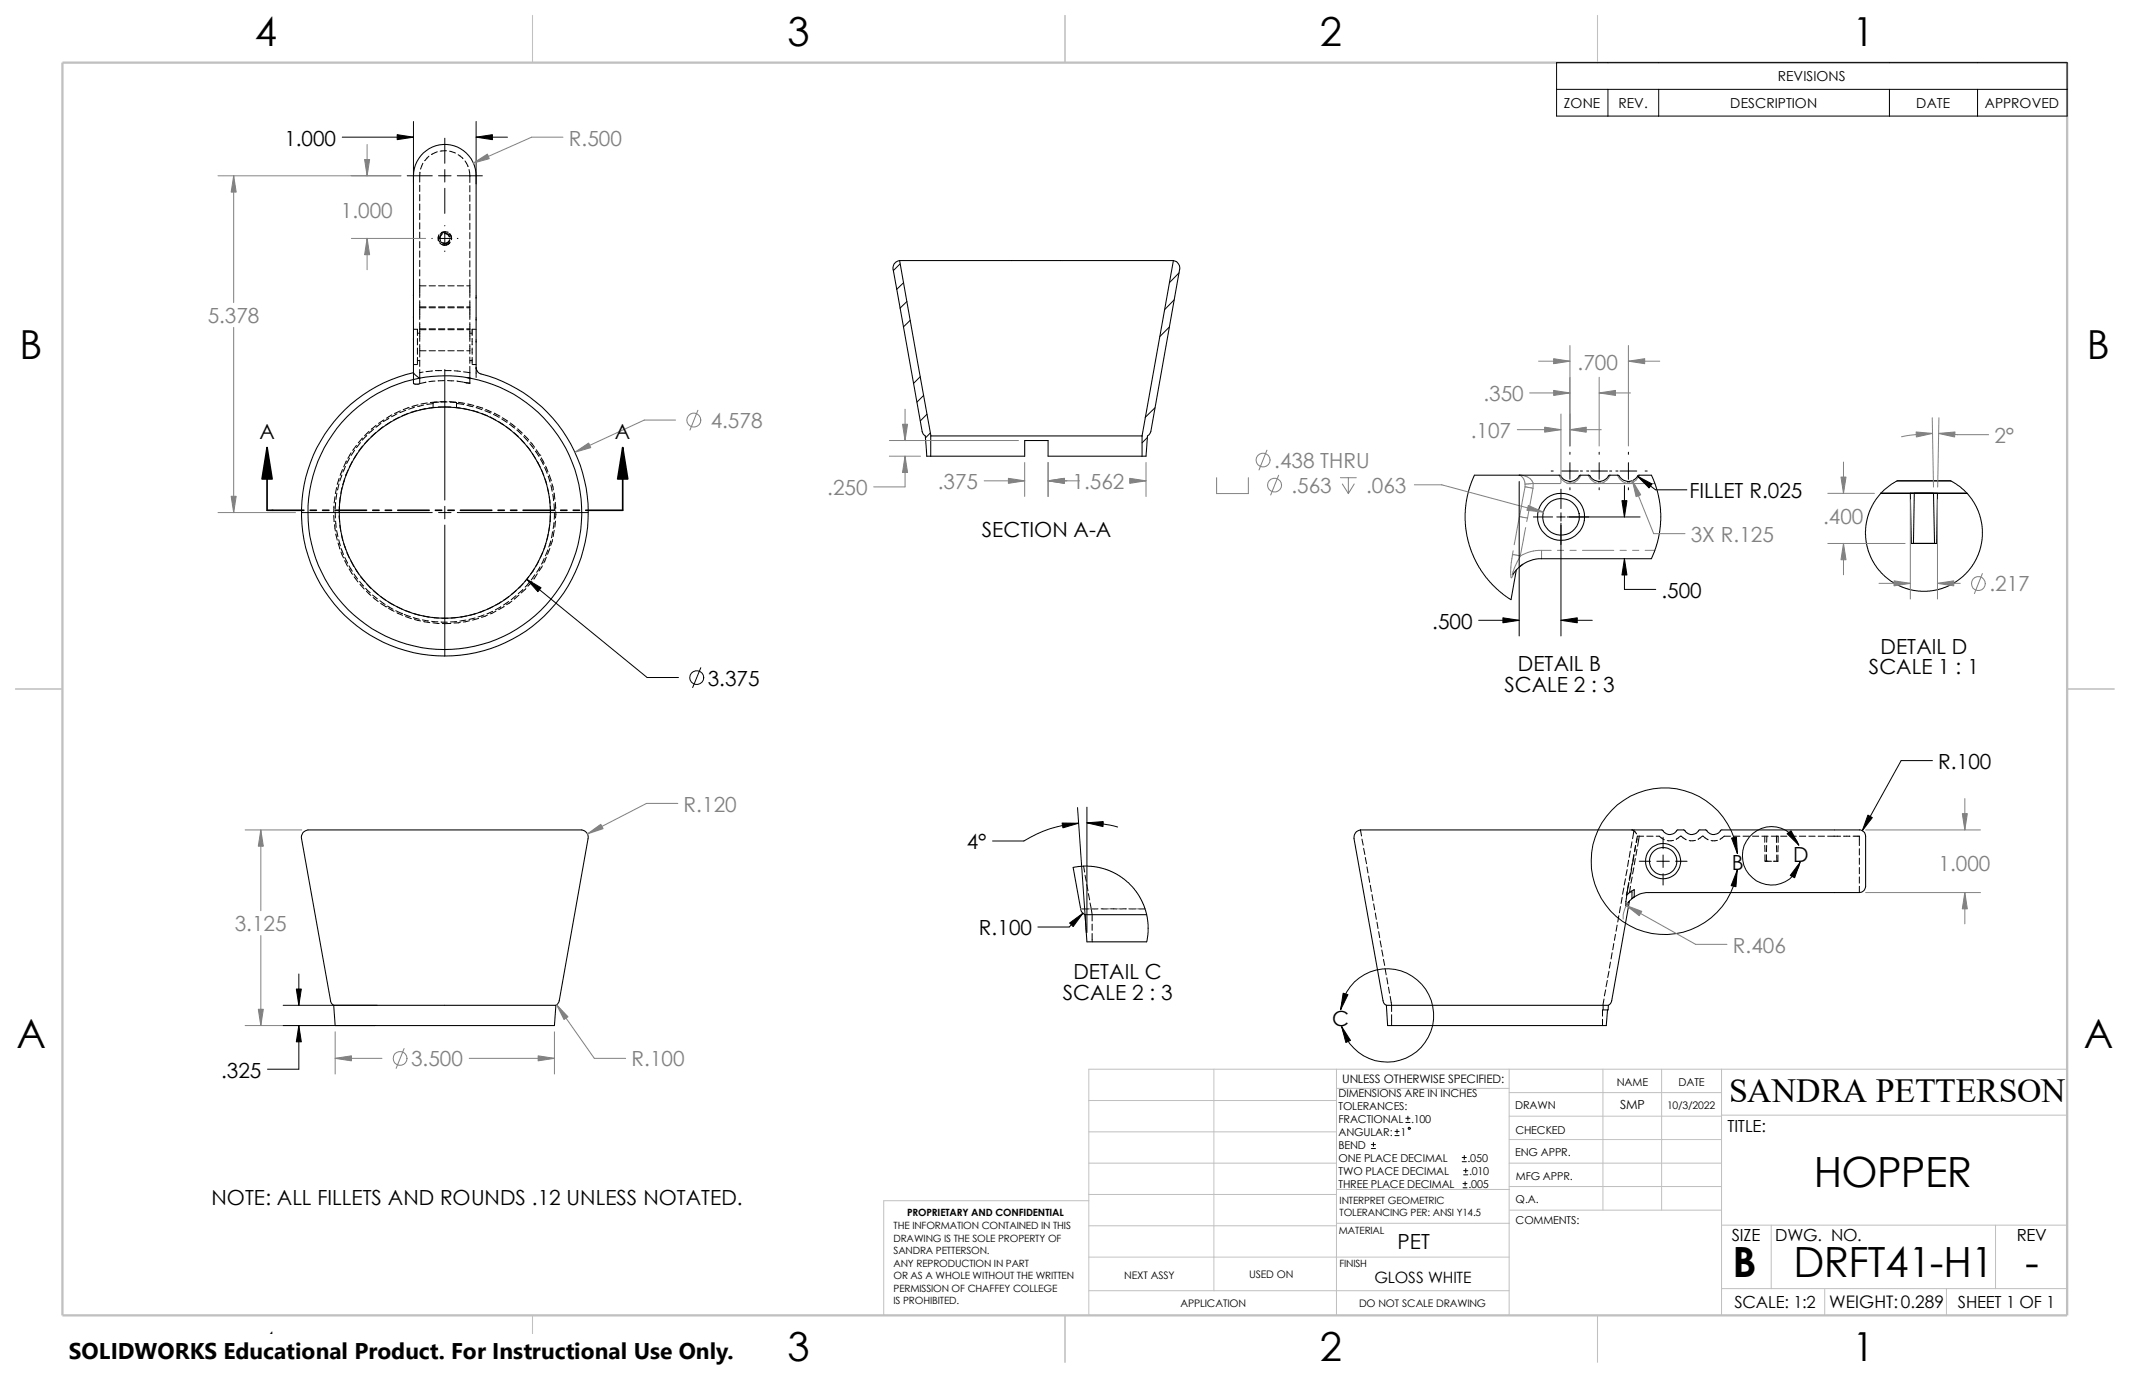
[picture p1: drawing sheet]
<svg xmlns="http://www.w3.org/2000/svg" width="432mm" height="279mm" viewBox="0 0 432 279" stroke-linecap="round" stroke-linejoin="round" font-family="sans-serif">
<g fill="none" stroke="#c0c0c0" stroke-width=".2">
<path d="M246.1 216.8v44.9M270.9 216.8v49.9M305.9 216.8v49.9M325 216.8v28.6M336.8 216.8v28.6M349 216.8v49.9M419.1 216.8h-198.4v49.9M220.7 235.8h50.2M220.7 223.1h50.2M220.7 229.5h50.2M270.9 220.7h35M305.9 221.5h43.1"/>
<path d="M305.9 231.1h43.1M305.9 226.3h43.1M305.9 235.8h43.1M349 226.1h70.1M220.7 242.2h50.2M220.7 254.9h85.2M220.7 248.5h50.2M220.7 243.5h-41.5v23.2M270.9 248h35.1M270.9 241.2h35.1M305.9 240.6h43.1M306 245.4h43"/>
<path d="M349 248.4h70.1M359.1 248.4v12.9M404.5 248.4v12.9M220.7 261.7h85.2M349 261.3h70.1M369.9 261.3v5.4M394.6 261.3v5.4"/>
</g>
<path d="M107.9 3.1v9.6M215.9 3.1v9.6M323.8 3.1v9.6M3.1 139.7h9.6M419.1 139.7h9.5M107.9 266.7v9.5M215.9 266.7v9.5M323.8 266.7v9.5" fill="none" stroke="#c0c0c0" stroke-width=".21"/>
<path d="M12.7 12.7h406.4v254h-406.4z" fill="none" stroke="#c0c0c0" stroke-width=".47"/>
<g fill="none" stroke="#000" stroke-width=".2">
<path d="M315.6 12.7h103.5v10.8h-103.5zM315.6 18.1h103.5M326 18.1v5.4M336.3 18.1v5.4M383 18.1v5.4M400.9 18.1v5.4M69.4 27.8h14.4M82.5 35.6h5.1M83.8 24.6v12.4M85.1 37.5v1.3M85.1 39.5v1.2M85.1 34.9v2"/>
<path d="M85.7 33.1l-.4 1.2M87 31.7l-.9 .9M88.6 30.8l-1.1 .5M88.9 35.6h2.5M90.2 28v5.1M90.2 34.4v2.5M90.2 38.2v5.1M90.5 30.6h-1.3M91.1 30.6l1.2 .4M92.7 35.6h5.1M92.9 31.4l1 .8M94.3 32.6l.6 1.2"/>
<path d="M95.1 34.4l.1 2.6M95.2 37.6v1.3M95.2 39.5v1.3M96.5 24.6v12.7M96.5 27.8h6.4M85.1 41.4v1.2M85.1 43.3v1.2M85.1 45.2v1.2M85.1 47.1v1.2M85.1 49v1.2M85.1 50.9v1.3M85.1 52.8v1.3"/>
<path d="M85.1 54.7v1.3M85.1 56.6v3.7M85.1 58h1.3M87 58h1.3M87.5 48.3h.1M88.9 58h1.3M88.9 48.3l.3 .8M88.9 48.3h2.5M88.9 48v.3M89 47.6l-.2 .5 .1 .7M89.5 47.6a1.15 1.15 0 0 0-.2 1.2M89.7 47.4l-.1 .1a1.01 1.01 0 0 0-.5 .9"/>
<path d="M90 47.4a.94 .94 0 0 1 1.1 .6M90.2 47.1h.2M90.2 47.1l-1 .4M90.2 45.7v.1M90.2 47.1v2.5M90.2 50.9v.1M90.3 47.3l.5 .2 .4 .6M90.7 47.1h.1M90.7 47.1l-.7-.1-.5 .2M90.8 58h1.3M91 47.4l.4 .6v.5M91.1 48.7a.97 .97 0 0 1-1.4 .5"/>
<path d="M91.1 48.6a.98 .98 0 0 1-.8 .8 .98 .98 0 0 1-1-.4M91.2 47.4v.1a1.18 1.18 0 0 1 .3 1.1M91.2 49.2a1.31 1.31 0 0 1-2 .1M91.2 49.1a1.16 1.16 0 0 1-1.5 .4M92.7 58h1.3M92.7 48.3h.1M94.6 58h.6M95.2 41.4v1.3M95.2 43.3v1.3M95.2 45.3v1.2M95.2 47.2v1.2M95.2 49.1v1.2"/>
<path d="M95.2 51v1.2M95.2 52.9v1.2M95.2 54.8v1.2M95.2 56.7v3.6M182.5 53.5l-1.4 1.4M183.2 57.3l-1.4 1.4M239 55.3l-1.9 2M83.8 75.7v2l.3 .2 .9-.1M83.8 66.8h.8v1.2M83.8 73.9h.8M84.6 68.7v1.2M84.6 70.6v1.2"/>
<path d="M84.6 72.5v1.2M84.6 67.6h.5M84.6 73.1h.5M85.1 61v3.8M85.1 65.4v3.8M85.1 69.8v2.6M85.1 73v1.3M85.1 74.9v2.9l1.2-.3M85.1 62.2h1.3M85.1 62.4h1.3M85.1 66.7h1.3M85.1 66.8h1.3"/>
<path d="M85.1 71.1h1.3M85.8 75.4l-.7 .2M86.3 77.5h.1M87 62.2h1.3M87 62.4h1.3M87 66.7h1.3M87 66.8h1.3M87 71.1h1.3M87.6 75.2l-1.2 .2M88.2 77.3l-1.2 .1M88.3 75.1h1.2M88.9 62.2h1.3"/>
<path d="M88.9 62.4h1.3M88.9 66.7h1.3M88.9 66.8h1.3M88.9 71.1h1.3M90.1 77.2h-1.3M90.2 75.1h1.2M90.2 74.9v26.5M90.7 77.2h1.3M90.8 62.2h1.3M90.8 62.4h1.3M90.8 66.7h1.3M90.8 66.8h1.3"/>
<path d="M90.8 71.1h1.3M92.1 75.2l1.2 .1M92.6 77.3l1.3 .2M92.7 62.2h1.3M92.7 62.4h1.3M92.7 66.7h1.3M92.7 66.8h1.3M92.7 71.1h1.3M94 75.4l1.2 .2M94.2 77.6h1M94.6 62.2h.6M94.6 62.4h.6"/>
<path d="M94.6 66.7h.6M94.6 66.8h.6M94.6 71.1h.6M94.7 76.6l.5 .1M95.2 61v3.8M95.2 65.4v3.8M95.2 69.8v2M95.2 72.4v1.3M95.2 74.3v3.5l-1.2-.3M95.2 67.6h.5M95.2 73.1h.5M95.7 68.7v1.2"/>
<path d="M95.7 70.6v1.2M95.7 72.5v1.2M95.7 73.9h.8M96.5 74.6h.1M96.5 74.7v1.8M96.5 66.8h-.8v1.2M183.9 61.1l-1.4 1.4M184.5 64.9l-1.4 1.4M186.6 76.4l-1.4 1.3M237.1 66.3l-2 1.9M238 60.8l-1.9 2M68.2 98.8l-.2 1.3"/>
<path d="M68.3 100l-.2 1.3M68.7 98.1l-.3 1.3M68.7 97l-.3 1.2M69.3 98.9l-.2 1.3M69.3 96.3l-.4 1.2M69.4 95.2l-.4 1.2M69.8 97.1l-.3 1.2M70 94.6l-.5 1.1M70.2 93.5l-.5 1.2M70.6 95.3l-.5 1.2M70.9 92.9l-.6 1.1M71.2 91.8l-.7 1.1"/>
<path d="M71.4 93.6l-.6 1.1M71.9 91.3l-.7 1M72.3 90.3l-.8 1M72.4 92l-.7 1M73.1 89.7l-.8 1.1M73.4 88.8l-.8 1M73.5 90.4l-.8 1M74.3 88.3l-.9 .9M74.8 89l-.9 1M74.8 87.5l-.9 .8M75.7 87l-.9 .9M76.2 87.7l-1 .9"/>
<path d="M76.2 86.2l-.9 .8M77.2 85.9l-1 .7M77.6 86.5l-.9 .8M77.8 85.1l-1 .8M78.8 84.8l-1.1 .7M79.2 85.5l-1 .7M79.4 84.1l-1 .7M80.5 83.9l-1.1 .6M80.9 84.6l-1.1 .6M81.1 83.7h.1M81.2 83.3l-1.2 .5M82.3 83.2l-1.2 .5"/>
<path d="M82.7 83.8l-1.2 .5M82.9 82.6l-1.2 .5M84 82.5l-1.2 .5M84.5 83.2l-1.2 .4M84.8 82.1l-1.3 .3M85.9 82.1l-1.2 .3M86.4 82.8l-1.3 .3M86.6 81.7l-1.3 .2M87.8 81.8l-1.3 .2M88.2 82.6l-1.2 .1M88.5 81.5l-1.3 .1M88.9 82.5h2.5"/>
<path d="M89 81.5l-1.2 .1v1M89.2 81.4h1.2M89.4 81.5h1.2M91.1 81.4l1.2 .1M91.3 81.5l1.2 .1v1M92 82.6l1.3 .1M92.5 81.8l1.5 .2M92.9 81.6l1.3 .2M93.9 82.8l1.3 .3M94.7 82.2l1.2 .3M94.8 81.9l1.3 .3M95.8 83.2l1.2 .4"/>
<path d="M96.5 82.6l1.2 .5M96.6 82.4l1.3 .4M97.6 83.8l1.2 .5M98.3 83.3l1.2 .4M98.5 83l1.1 .5M99.4 84.5l1.1 .7M100 84l1.2 .6M100.2 83.8l1.1 .6M101 85.5l1.1 .6M101.7 85l1.1 .6M101.9 84.7l1 .7M102.6 86.5l1 .8"/>
<path d="M103.3 86l1 .8M103.5 85.8l.9 .7M104.1 87.7l1 .8M104.8 87.2l.9 .9M104.9 87l1 .8M105.5 89l.9 .9M106.2 88.5l.8 1M106.3 88.3l.9 .9M106.8 90.4l.8 1M107.4 90l.8 1M107.6 89.7l.8 1M107.9 91.9l.7 1.1"/>
<path d="M108.5 91.5l.8 1M108.7 91.2l.7 1.1M108.9 93.6l.6 1.1M109.4 92.3h.1M109.6 93.1l.6 1.1M109.7 92.8l.6 1.1M109.8 95.2l.4 1.2M110.4 94.8l.5 1.2M110.4 97l.4 1.3M110.6 94.5l.5 1.2M111 98.9l.3 1.2M111.1 96.6l.4 1.1"/>
<path d="M111.3 96.3l.4 1.2M111.7 98.4l.2 1.2M111.9 98.1l.3 1.2M112.3 99.9l.2 1.3M187.2 80.2l-1.3 1.3M187.9 84l-1.3 1.3M188.6 87.8l-1 1M232.6 88.7l-1.1 1.1M234.1 82.7l-1.9 1.9M298.9 96.4l-1.2 3.2-.6 3.7v3.9l.8 3.5 1.3 3.1 2.1 3.3 1.1 1.3 1.9 1.8 2 1.4M308 97.6v31.3M314.5 95.5h.4"/>
<path d="M316.4 99.2v3.9M316.6 95.5h3.4M318.3 91.7v.4M318.3 93.8v3.4M318.3 98.9v.4M320.4 95.5h.4M321.6 95.5h.5M322.5 95.5h3.4M324.2 91.7v.4M324.2 93.8v3.4M324.2 98.9v.4M326.3 95.5h.4"/>
<path d="M327.6 95.5h.4M328.4 95.5h3.4M329.3 98.5v6.3M330.1 91.7v.4M330.1 93.8v3.4M330.1 98.9v.4M332 96.6l3.6 2.7h6.4M333.5 95.5h.4M334.8 96.4l.8 1.8 .6 2.3 .4 2.3 .1 2.1-.1 1.9-.4 2.3-.7 2.5-.7 1.7M395.5 97.5l1.7 1.1 1 .8 1.6 1.9 1 1.8 .7 2 .3 1.6 .1 2.2-.3 1.9-.6 1.8-.9 1.7-1.2 1.6-1 1-1.7 1.3-1.8 .9-1.5 .4-2.2 .4-2.2-.1-2.1-.5-1.7-.6-1.6-1.1-1.7-1.4-1.4-1.8-.9-1.8-.6-1.9-.3-1.6v-2.1l.4-2.1 .6-1.8 1-1.7 1.1-1.4 1.5-1.4 1.8-1.1M61.2 103.9h26.4M67.6 104.5l.1 1.2"/>
<path d="M67.7 102.6l-.1 1.3M67.8 106.4l.2 1.3M67.9 100.7l-.2 1.3M67.9 103.8l.1 1.2M68 101.9l-.1 1.3M68 105.7l.2 1.2M68.1 108.3l.3 1.2M68.2 107.6l.3 1.2M68.5 110.1l.4 1.2M68.7 109.4l.3 1.3M68.7 104.6l.1 1.2M68.8 102.7l-.1 1.2"/>
<path d="M68.9 106.5l.2 1.2M69 100.8l-.2 1.2M69.1 111.9l.5 1.2M69.2 111.3l.4 1.1M69.2 108.4l.3 1.2M69.7 110.2l.4 1.2M69.9 113.7l.5 1.1M69.9 113l.5 1.2M70.3 112l.5 1.2M70.7 114.7l.7 1.1M70.8 115.4l.7 1.1M71.1 113.7l.6 1.2"/>
<path d="M71.8 116.4l.7 1M71.8 117l.8 1M72.1 115.4l.7 1M72.9 117.9l.8 .9M73 118.5l.8 .9M73.1 117l.9 .9M74.1 119.3l1 .9M74.3 119.9l.9 .8M74.4 118.4l.8 .9M75.7 119.8l1 .8M88.9 103.9h2.5M90.2 102.7v2.5"/>
<path d="M90.2 106.5v26.5M92.7 103.9h26.5M104.6 119.7l-.9 .8M106 118.4l-.9 .9M106 119.5l-.9 .9M106.6 119.3l-.9 .9M106.8 117.5l24.4 19.9h6.3M107.2 116.9l-.8 1M107.3 118.1l-.8 .9M107.8 117.9l-.8 1M108.3 115.4l-.7 1M108.4 116.5l-.7 1.1"/>
<path d="M108.9 116.3l-.7 1.1M109.2 113.7l-.6 1.1M109.5 114.9l-.7 1.1M109.9 114.7l-.6 1.1M110 112l-.5 1.1M110.3 113.2l-.5 1.2M110.7 110.2l-.5 1.2M110.7 113l-.5 1.1M111 111.5l-.4 1.2M111.1 108.3l-.3 1.3M111.3 100.8l.2 1.2M111.4 106.4l-.1 1.3"/>
<path d="M111.5 111.2l-.5 1.2M111.5 102.7l.1 1.2M111.5 104.6v1.2M111.6 109.7l-.3 1.2M112 109.4l-.4 1.2M112 107.8l-.2 1.3M112.1 100.2l.1 1.3M112.3 105.9l-.2 1.3M112.3 102.2l.1 1.2M112.4 107.5l-.3 1.3M112.4 103.4h.1M112.4 104.1v1.2"/>
<path d="M112.6 101.9v1.2M112.6 105.7l-.1 1.2M112.6 103.8v1.2M310.9 104.8h3.8M315.6 104.8h1.7M316.4 104v1.7M316.4 106.1v22.8M317.7 104.8h14.8M329.3 113.3v6.2h6.4M75.5 120.6l1 .8M75.6 121.2l1.1 .8M77 121.8l1.1 .8"/>
<path d="M77.2 120.9l1 .8M77.2 122.3l1 .7M78.2 123h.1M78.6 122.9l1.1 .6M78.7 122l1.1 .7M78.8 123.4l1.1 .6M80.2 123.8l1.2 .6M80.4 123l1.1 .5M80.5 124.2l1.1 .6M81.4 124.4h.1M82 124.6l1.2 .4M82.1 123.8l1.2 .4"/>
<path d="M82.2 125l1.2 .4M83.8 125.2l1.2 .4M83.9 124.4l1.2 .4M84 125.6l1.3 .3M85.6 125.7l1.3 .2M85.8 124.9l1.2 .2M85.9 126l1.2 .2M87.5 126l1.3 .1M87.6 125.2l1.3 .1M87.8 126.3l1.2 .1M89.4 126.1l1.3 .1M89.5 125.3h1.3"/>
<path d="M89.7 126.4h.4M91.4 126.4h-1.2M92.6 126l-1.3 .1M92.7 125.2l-1.3 .1M93.3 126.2l-1.3 .1M94.4 125.7l-1.2 .2M94.6 124.9l-1.3 .2M95.2 125.9l-1.3 .2M96.3 125.3l-1.2 .3M96.4 124.4l-1.2 .4M97 125.4l-1.2 .3M98.1 124.7l-1.2 .4"/>
<path d="M98.2 123.7l-1.2 .5M98.8 124.7l-1.2 .5M99.9 124l-1.2 .5M99.9 123l-1.1 .5M100.5 123.9l-1.1 .6M101.5 123l-1.1 .7M101.6 122l-1.1 .7M102.2 123l-1.1 .6M102.2 123h.1M103.1 122l-1 .7M103.2 120.9l-1 .8M103.8 121.9l-1.1 .7"/>
<path d="M104.6 120.8l-1 .8M105.2 120.6l-.9 .9M142.1 135.4l-1.7 4M299.8 125.8h8.2M316.4 125.8h6.4M391.8 154.2h-6.4l-7.9 14.2M217.6 175.9l1.4-.3h1.6l1.6 .2 1.8 .4 2.5 1.1 2.4 1.9 1.1 1.1 1 1.5 1.2 2.8 .5 2.8v1.7l-.2 1.9M218.4 163.7l1.8 25.4M218.7 166.9a23.7 23.7 0 0 0-11.1 3.6h-6.4M219.7 175.6l.2 1.2M220 177.5l.2 1.2M220.3 179.3l.3 1.3"/>
<path d="M220.3 166.8a23.3 23.3 0 0 1 6.3 .9M220.3 163.7v25.4M275.8 168.3l.2 1.2M276.1 170.1l.3 1.3M276.4 172l.3 1.3M276.8 173.9l.2 1.2M277.1 175.8l.2 1.2M277.5 177.6l.2 1.3M277.8 179.5l.2 1.3M329.5 178.2l-.2 1.3M329.9 176.3l-.3 1.2M330.2 174.4l-.3 1.3"/>
<path d="M330.2 179.2l-.6 3.6v.9M330.2 178.9l-.3 1.2M330.5 172.6l-.2 1.2M330.5 177l-.2 1.3M330.5 179.7l-.2 1.3M330.8 176l-.5 2.5M330.8 168.3l.7 .4 .2 .4M330.8 170.7l-.2 1.2M330.9 175.1l-.2 1.3M330.9 177.8l-.3 1.3M331.2 173.3l-.2 1.2M331.2 175.9l-.2 1.3"/>
<path d="M331.3 173.4l-.4 2M331.3 168.3l-.3 1.8M331.5 174.1l-.2 1.2M331.6 171.4l-.3 1.2M331.6 171.5l-.2 1.2M331.9 172.2l-.3 1.2M331.9 170.1l-.2 .8M332.3 174.6h2.3M332.3 169.5l-.3 2.1M333.2 169.5h-1.3l-.2 1.3M333.8 169.5h1.3M335.7 169.5h.7l1 .8"/>
<path d="M335.9 174.6h2.5M337.1 169.8v2.3M337.1 173.4v2.5M337.1 177.2v2.3M339.3 170.4h-1.3M339.7 174.6h2.3M339.8 170.2l1-.7 1 .8M343.7 170.4h-1.3M344.3 170.2l1-.7 1 .8M348.1 170.4h-1.2M350.8 169.5h-1.3l-.8 .7M351.5 169.5h1.2"/>
<path d="M352.2 173.1a14.9 14.9 0 0 0-22.5-11.2 14.9 14.9 0 0 0-.3 25.1 14.9 14.9 0 0 0 22.8-10.6M353.4 169.5h1.2M355.3 169.5h1.2M357.2 169.5h1.2M357.8 169.5v1.3M357.8 171.4v1.3M357.8 173.3v1.3M357.8 174.6h1.3M358.1 174.6h.1M358.1 173.3v1.3M358.1 171.4v1.3M358.2 169.5l-.1 1.3"/>
<path d="M359.1 169.5h1.2M360.1 169.5h.1M360.1 171.4l.1 1.3M360.1 169.5v1.3M360.2 173.4v1.2M360.4 173.4v1.2h-.9M360.5 169.5h.1M360.5 171.4l-.1 1.3M360.5 169.5v1.3M361 169.5h1.2M362.9 169.5h1.3M364.7 171.4a5.9 5.9 0 0 0-9.3-2.4 5.9 5.9 0 0 0 .7 9.6 5.9 5.9 0 0 0 8.8-3.8"/>
<path d="M364.8 169.5h1.3M366.7 169.5h1.3M368.6 169.5h1.3M370.5 169.5h2.6M373.8 169.5h1.2M375.7 169.5h1.2v1.9M376.9 172.1v1.3M376.9 174v1.3M376.9 175.9v1.3M376.9 177.8v1.3M376.9 179.7v1.3M60.6 197.5v6.3"/>
<path d="M219.4 184.3h1.3M219.5 185.2l-2.8 2.8h-6.3M220.6 181.2l.3 1.3M221 183.1l.4 2.4v1.2M221.3 184.3h1.3M221.4 187.4v1.2M221.4 189.3v1.7M223.2 184.3h1.3M225.1 184.3h1.3M227 184.3h1.3M228.9 184.3h1.3M230.8 184.3h1.3"/>
<path d="M278.1 181.4l.2 1.2M278.5 183.3l.2 1.2M278.8 185.1l.2 1.3M279.1 187l.3 1.3M279.5 188.9l.2 1.2M279.8 190.8l.2 1.2M280.1 192.6l.3 1.3M280.5 194.5l.2 1.2M280.8 196.4l.2 1.3M281.1 198.2l.2 1.3M325.8 198.8l-.2 1.3M326.2 196.9l-.3 1.3"/>
<path d="M326.5 195.1l-.2 1.2M326.8 193.2l-.2 1.2M327.2 191.3l-.3 1.3M327.5 189.4l-.2 1.3M327.8 187.6l-.2 1.2M328.2 185.7l-.2 1.2M328.5 183.8l-.2 1.3M328.8 181.9l-.2 1.3M329.2 180l-.3 1.3M329.6 183.7h.1M329.9 180.8l-.2 .7M330.3 182.7l-.7 1"/>
<path d="M330.7 180.7l-1 .8M331.3 181.9v-1.5l-.5 .2v1.6M57.4 203.8h19.1M57.4 207.9h18.6M60.6 207.9v8.9h-6.4M271.8 204.7a9.5 9.5 0 0 1 14.1-7 9.5 9.5 0 0 1 1 15.7 9.5 9.5 0 0 1-14.9-5.2M281.5 200.2l.2 1.2M281.8 202l.3 1.8M282.1 203.8v1.3M282.1 205.7v2.2M324.9 206.7v1.2M325 203.8v1"/>
<path d="M325.2 202.6l-.2 1.2M325.5 200.7l-.3 1.2M325.9 204.8h-1v1.2M278 232.9h.8M278 232.1h.8M278.4 231.6v.9M282.8 230.3h.8M282.8 229.4h.8M283.2 229v.8M285 227.6h.8M285 226.7h.8M285.4 226.3v.9"/>
<path d="M296.4 235.5h.9M296.4 234.7h.9M296.6 240h.8M296.7 238.2h.9M296.7 237.4h.9M296.8 234.3v.8M297 239.6v.8M297.1 236.9v.9M296.6 240.8h.8"/>
<circle cx="141.3" cy="137.4" r="1.4"/>
<circle cx="285.7" cy="228.8" r=".21"/>
</g>
<g fill="none" stroke="#000" stroke-width=".21">
<path d="M83.8 60v-24.4a6.4 6.4 0 0 1 6.4-6.3 6.4 6.4 0 0 1 6.3 6.3v24.6M83.8 59.7v.3M83.8 60v4.4M182.4 52.8a1.47 1.47 0 0 0-1.3 1.8l5.8 32.9 .3 .5 .4 .4 .3 4.1h.8M182.4 52.8l6.3 35.6h42.8M182.4 52.8h55.5M237.9 52.8a1.55 1.55 0 0 1 1.2 1.8l-5.8 32.9-.3 .6-.4 .3-.3 4.1h-.8M237.9 52.8l-6.4 35.6M83.8 68.9v6.7l1.3 1.1M83.8 64.2v.2M83.8 68.6v.3M83.8 64.4v4.5"/>
<path d="M95 76.6a27.8 27.8 0 0 0-9.9 .1M95 76.6a27.7 27.7 0 0 1 18.4 42.5 27.7 27.7 0 0 1-46.3 .2 27.7 27.7 0 0 1 18-42.6M95.2 76.6h-.2M96.5 74.6a1.39 1.39 0 0 0 1 1.2 29.1 29.1 0 0 1 16.3 45.1 29.1 29.1 0 0 1-47.9-.9 29.1 29.1 0 0 1 17.9-44.4M96.5 74.6l.2 .6M96.5 60.2v.3M96.5 64.7v.2M96.5 69.1v.3M96.5 60.2v4.5M96.5 64.7v4.4M96.5 74.6h.1M96.5 69.1v5.5"/>
<path d="M188.7 92.5h19v-3.2h4.8v3.2h19M188.7 88.4v4.1M231.5 88.4v4.1M231.5 88.4h.1M298.9 96.4h9.2M308.1 96.4h8.1l.2 .1a2.18 2.18 0 0 0 1.7 1.1h.3a2.35 2.35 0 0 0 1.7-1l.2-.2h1.9l.1 .1a2.18 2.18 0 0 0 1.8 1.1h.2a2.35 2.35 0 0 0 1.8-1l.1-.2h1.9l.2 .1a2.18 2.18 0 0 0 1.7 1.1h.2a2.35 2.35 0 0 0 1.8-1l.1-.2h2.7M384.6 97.5h10.9M307.4 115.6l-1.1 6M308.1 114.9l-1.4 1.5M308.7 114.4l-.6 .5M334.8 113.3h-22.3a6.8 6.8 0 0 0-4.4 1.6M381.3 100h17.5"/>
<path d="M387.3 100h5.5zM387.3 100l.2 10.2M387.5 110.2h5.1zM387.9 110.2h4.3zM388.1 100l-.2 10.2M388.1 100h3.9zM392 100l.2 10.2M392.8 100l-.2 10.2M217.6 175.9l1.5 8.4a1.51 1.51 0 0 0 .9 1.2M220 185.5l.3 5.5h12.2M220 185.5h12.5M330.3 182.7l-3.6 20.2a1.16 1.16 0 0 1-.6 .9"/>
<path d="M330.8 182.2a4.9 4.9 0 0 1 3.4-1.2h42.1a1.48 1.48 0 0 0 1.9-1.3v-10.2a1.48 1.48 0 0 0-1.9-1.2h-27.4l-.2 .3a1.69 1.69 0 0 1-1.3 .6 1.56 1.56 0 0 1-1.4-.8l-.1-.1h-1.4l-.2 .3a1.69 1.69 0 0 1-1.4 .6 1.56 1.56 0 0 1-1.3-.8l-.2-.1h-1.4l-.2 .3a1.69 1.69 0 0 1-1.3 .6 1.56 1.56 0 0 1-1.4-.8l-.1-.1h-60.2a1.78 1.78 0 0 0-2.3 1.8l5.9 32.8a1.16 1.16 0 0 0 .7 .9M330.8 182.2l-.9 1.1M331.3 181.9l-.5 .3M67.6 203.8l-.6-.7-5.9-33a1.63 1.63 0 0 1 2.1-1.8h53.6a2.02 2.02 0 0 1 2.4 1.1v.7l-5.8 32.8-.4 .7-.3 .2M67.6 203.8l.3 4.1h44.5l.3-4.1M67.6 203.8h45.1M281.1 203.8h45M281.1 203.8l.2 4.1h44.3l.5-4.1"/>
<circle cx="90.2" cy="103.9" r="21.4"/>
<circle cx="316.5" cy="104.8" r="3.7"/>
<circle cx="316.5" cy="104.8" r="4.8"/>
<circle cx="337.2" cy="174.6" r="2.78"/>
<circle cx="337.2" cy="174.6" r="3.6"/>
</g>
<g fill="none" stroke="#808080" stroke-width=".2">
<path d="M44.2 35.6h37.1M47.4 35.6v25.7M74.4 29.3v6.3M114.1 27.8h-6.3l-11.8 5.3M71.2 48.3h15.1M74.4 48.3v6.4M47.4 66.4v37.5M310.1 79.7h8.2M311.9 73.2h6.4M318.3 70.1v20.3M324.2 76.5v13.9M324.2 79.7h6.3"/>
<path d="M330.1 73.2h6.4M330.1 70.1v20.3M136.9 85.2h-6.3l-14.1 6.5M141.5 83.2l-1.6 4M180.3 92.5h6.3M180.3 89.3h26.2M183.5 92.5v6.2h-6.4M183.5 83v6.3M199.5 97.5h8.2M207.7 93.8v6.9M212.5 97.5h6.3M212.5 93.8v6.9"/>
<path d="M229.2 97.5h3.1M232.3 93.8v6.9M246.6 96.9v3.2h6.5v-3.2M256.8 91.3l-1.6 4M259.2 96.4l-1.6 4M271.7 96.9h3.3M272.1 98.1l1.2 2M273.3 96.9v3.2M274.5 98.1l-1.2 2M286.7 98.3h5.6l20.6 5.5M307.6 87.1h8.8M308 96.4a2.31 2.31 0 0 1 2.8 2.6"/>
<path d="M308.1 96.4a2.05 2.05 0 0 1 1.1 1.8M309.2 98.2v.5M309.2 98.7l-1.1 6M309.2 98.7l1.6 .3M310.8 99l-1.1 6M316.1 96.4a2.67 2.67 0 0 0 2 1.6v-.4M316.4 98h-5.9l-1.3 .2M316.4 83.9v14M317.6 98h17.9M318.3 87.1h6.3M320.5 96.4l-.4 .5a2.46 2.46 0 0 1-1.7 1.1v-.4M322 96.4a2.67 2.67 0 0 0 2 1.6l.1-.4"/>
<path d="M326.4 96.4l-.3 .5a2.46 2.46 0 0 1-1.7 1.1v-.4M327.9 96.4a2.67 2.67 0 0 0 2 1.6l.1-.4M330.9 97.5l4.3 10.7h6.4M332.3 96.4l-.3 .5a2.46 2.46 0 0 1-1.7 1.1v-.4M373.7 93.7v6.3M391.7 84.7l.3 14.1M391.8 87.9l-2.4 .1-3.9 .6M393 87.9l3.8 .2h6.3M393.1 84.7l-.3 14.1M44.2 103.9h15.7M306.6 112.4l-.3 2.6-.1 1.5 .2 .6 .5-.9M306.6 112.4l1.6 .3"/>
<path d="M306.7 111.7l-.1 .7M308 104.7l-1 5.7M308.1 104.7l1.6 .3M308.2 112.7a12.1 12.1 0 0 0-1.6 3.9l.1-.2M309.3 107l-1.1 5.7M309.7 105l-.2 .7M312.5 111.6v1.7M314.5 111.6a11.9 11.9 0 0 0-4.2 .2l-2.1 .9M315.7 111.6h1.3M318.3 111.6h1.2M320.8 111.6h6.4M328.4 111.6h1.3"/>
<path d="M331 111.6h1.2M333.5 111.6h2M370.5 110.2h15.7M370.5 100h9.5M373.7 110.2v6.3M380.9 118.3h6.4M387.3 101.3v20.2M392.8 101.3v20.2M392.8 118.3h4.6M401.9 116.3l-1.6 4.1M49.7 168.3h11.5M52.9 168.3v16.4"/>
<path d="M137.4 162.9h-6.3l-12 6.2M378.2 168.3h23.3M398.3 161.9v6.4M52.9 189.7v18.2M219.1 184.3h3.3M223.7 184.3h1.3M226.2 184.3h1.3M228.8 184.3h3.3M329.7 183.6l14 7.9h6.4M330 183.1a5.4 5.4 0 0 0-.9 3.3M378.2 181h23.3M398.3 181v6.3"/>
<path d="M49.7 207.9h17M67.9 214.6h9.5M67.9 209.2v8.6M81.9 212.6l-1.6 4M95.1 214.6h17.3M112.4 209.2v8.6M112.9 203.8l7.6 10.8h6.3"/>
<circle cx="140.7" cy="85.2" r="1.41"/>
<circle cx="256.1" cy="93.3" r="1.4"/>
<circle cx="258.4" cy="98.4" r="1.4"/>
<circle cx="401" cy="118.3" r="1.41"/>
<circle cx="81.1" cy="214.6" r="1.4"/>
</g>
<g fill="#808080" stroke="#808080" stroke-width=".2">
<path d="M329.7 183.6l3.1 1.2-.5 .9z"/>
<path d="M397.8 165h1l-.5 3.3z"/>
<path d="M398.3 181l.5 3.3h-1z"/>
<path d="M330.1 73.2l3.3-.5v1z"/>
<path d="M324.2 79.7l3.3-.5v1z"/>
<path d="M315 72.7l3.3 .5-3.3 .5z"/>
<path d="M330.9 97.5l1.7 2.8-.9 .4z"/>
<path d="M315 79.2l3.3 .5-3.3 .5z"/>
<path d="M309.8 102.5l3.1 1.3-3.4-.3z"/>
<path d="M313.1 86.6l3.3 .5-3.3 .5z"/>
<path d="M318.3 87.1l3.3-.5v1z"/>
<path d="M373.2 96.7h1l-.5 3.3z"/>
<path d="M373.7 110.2l.5 3.3h-1z"/>
<path d="M393 87.9l3.3-.3-.1 1z"/>
<path d="M388.5 87.6l3.3 .3-3.3 .7z"/>
<path d="M384 117.8l3.3 .5-3.3 .5z"/>
<path d="M392.8 118.3l3.3-.5v1z"/>
<path d="M46.9 100.6h1l-.5 3.3z"/>
<path d="M116.5 91.7l2.8-1.9 .5 1z"/>
<path d="M96 33.1l2.8-1.9 .4 1z"/>
<path d="M47.4 35.6l.5 3.3h-1z"/>
<path d="M73.9 32.3h1l-.5 3.3z"/>
<path d="M74.4 48.3l.5 3.3h-1z"/>
<path d="M212.5 97.5l3.3-.5v1z"/>
<path d="M204.4 97l3.3 .5-3.3 .5z"/>
<path d="M183.5 92.5l.5 3.3h-1z"/>
<path d="M183 86h1l-.5 3.3z"/>
<path d="M229 97l3.3 .5-3.3 .5z"/>
<path d="M52.4 204.6h1l-.5 3.3z"/>
<path d="M52.9 168.3l.5 3.3h-1z"/>
<path d="M119.1 169.1l2.7-2 .5 .9z"/>
<path d="M112.9 203.8l2.2 2.4-.8 .5z"/>
<path d="M67.9 214.6l3.3-.5v1z"/>
<path d="M109.1 214.1l3.3 .5-3.3 .5z"/>
</g>
<g fill="#000" stroke="#000" stroke-width=".2">
<path d="M80.5 27.3l3.3 .5-3.3 .5zM96.5 27.8l3.3-.5v1zM332 96.6l2.9 1.5-.6 .8zM106.8 117.5l2.9 1.7-.6 .8zM328.8 101.5h1l-.5 3.3zM329.3 113.3l.5 3.3h-1zM304.7 125.3l3.3 .5-3.3 .5zM316.4 125.8l3.3-.5v1zM215.3 166.9h3.4l-3.2 1zM220.3 166.8l3.3-.2v1zM352.2 176.4l-.3 3.4-1-.2zM351 169.9l1-.2 .2 3.4z"/>
<path d="M362.3 169l.8-.6 1.6 3zM364.9 174.8l-1.1 3.2-.9-.5zM378.7 165.3l.9 .5-2.1 2.6zM216.8 187.2l2.7-2-1.9 2.7zM60.1 200.5h1l-.5 3.3zM60.6 207.9l.5 3.3h-1zM272.3 201.4l1 .3-1.5 3zM272 208.2l1.8 2.7-1 .5z"/>
</g>
<g fill="none" stroke="#000" stroke-width=".34">
<path d="M54.1 90.8v12.7h7.5M126.2 90.8v12.7h-7.5M62.9 103.5h1.2M65.4 103.5h1.3M67.9 103.5h6.4M75.6 103.5h1.2M78.1 103.5h1.3M80.6 103.5h6.4M88.3 103.5h1.2M90.8 103.5h1.3M93.3 103.5h6.4M101 103.5h1.2"/>
<path d="M103.5 103.5h1.3M106 103.5h6.4M113.7 103.5h1.2M116.2 103.5h1.3"/>
</g>
<path d="M54.1 90.8l1.1 6.3h-2.1zM126.2 90.8l1.1 6.3h-2.1z" fill="#000" stroke="#000" stroke-width=".34"/>
<path d="M14 270.6h135.1v8.8h-135.1z" fill="#fff"/>
<g font-size="8.5">
<text x="367.7" y="240.7">HOPPER</text>
<text x="351.2" y="259">B</text>
<text x="363.6" y="259">DRFT41-H1</text>
<text x="410.5" y="258.8">-</text>
</g>
<g font-size="8.1">
<text x="51.7" y="9.3">4</text>
<text x="159.6" y="9.3">3</text>
<text x="267.6" y="9.3">2</text>
<text x="375.5" y="9.3">1</text>
<text x="4" y="72.8">B</text>
<text x="423.1" y="72.8">B</text>
<text x="3.3" y="212.5">A</text>
<text x="422.4" y="212.5">A</text>
<text x="51.7" y="276">4</text>
<text x="159.6" y="276">3</text>
<text x="267.6" y="276">2</text>
<text x="375.5" y="276">1</text>
</g>
<text font-size="6.8" x="350.5" y="223.4">SANDRA PETTERSON</text>
<text font-size="4.6" x="14" y="275.6">SOLIDWORKS Educational Product. For Instructional Use Only.</text>
<g font-size="4.2">
<text x="57.6" y="29.5">1.000</text>
<text x="52.6" y="89.1">A</text>
<text x="124.7" y="89.1">A</text>
<text x="342.5" y="101">FILLET R.025</text>
<text x="199.1" y="108.9">SECTION A-A</text>
<text x="336.8" y="121.2">.500</text>
<text x="290.3" y="127.5">.500</text>
<text x="307.7" y="136">DETAIL B</text>
<text x="378.9" y="136.7">SCALE 1 : 1</text>
<text x="381.3" y="132.5">DETAIL D</text>
<text x="143.5" y="139">3.375</text>
<text x="305" y="140.2">SCALE 2 : 3</text>
<text x="392.9" y="155.9">R.100</text>
<text x="196" y="172.2">4°</text>
<text x="351.1" y="176.4">B</text>
<text x="363.5" y="174.7">D</text>
<text x="198.4" y="189.7">R.100</text>
<text x="215.4" y="202.7">SCALE 2 : 3</text>
<text x="217.6" y="198.5">DETAIL C</text>
<text x="270" y="208">C</text>
<text x="44.8" y="218.5">.325</text>
<text x="42.9" y="244.4">NOTE: ALL FILLETS AND ROUNDS .12 UNLESS NOTATED.</text>
<text x="283.3" y="253.3">PET</text>
</g>
<g font-size="4.2" fill="#808080">
<text x="115.3" y="29.5">R.500</text>
<text x="69.1" y="44.2">1.000</text>
<text x="42.1" y="65.5">5.378</text>
<text x="319.8" y="74.9">.700</text>
<text x="300.7" y="81.3">.350</text>
<text x="144.1" y="86.8">4.578</text>
<text x="298.2" y="88.8">.107</text>
<text x="404.3" y="89.8">2°</text>
<text x="258.3" y="94.9">.438 THRU</text>
<text x="167.7" y="100.4">.250</text>
<text x="190.1" y="99.2">.375</text>
<text x="217.5" y="99.2">1.562</text>
<text x="261.8" y="100">.563</text>
<text x="276.9" y="100">.063</text>
<text x="369.6" y="106.3">.400</text>
<text x="342.8" y="109.9">3X R.125</text>
<text x="403.3" y="119.9">.217</text>
<text x="138.6" y="164.5">R.120</text>
<text x="393" y="176.5">1.000</text>
<text x="47.6" y="188.8">3.125</text>
<text x="351.3" y="193.2">R.406</text>
<text x="83.4" y="216.2">3.500</text>
<text x="128" y="216.2">R.100</text>
</g>
<text font-size="3.5" x="370.8" y="265.2">WEIGHT:0.289</text>
<g font-size="3.4">
<text x="350.2" y="229.5">TITLE:</text>
<text x="351.1" y="251.6">SIZE</text>
<text x="359.9" y="251.6">DWG. NO.</text>
<text x="408.9" y="251.7">REV</text>
<text x="351.6" y="265.2">SCALE: 1:2</text>
<text x="396.9" y="265.2">SHEET 1 OF 1</text>
</g>
<text font-size="3.2" x="278.6" y="260.1">GLOSS WHITE</text>
<g font-size="2.8">
<text x="360.4" y="16.5">REVISIONS</text>
<text x="317" y="21.9">ZONE</text>
<text x="328.1" y="21.9">REV.</text>
<text x="350.8" y="21.9">DESCRIPTION</text>
<text x="388.5" y="21.9">DATE</text>
<text x="402.4" y="21.9">APPROVED</text>
</g>
<text font-size="2.5" x="328.5" y="224.8">SMP</text>
<text font-size="2.4" x="272.1" y="219.7">UNLESS OTHERWISE SPECIFIED:</text>
<g font-size="2.2">
<text x="327.8" y="220.2">NAME</text>
<text x="340.3" y="220.2">DATE</text>
<text x="271.4" y="222.3">DIMENSIONS ARE IN INCHES</text>
<text x="271.4" y="225">TOLERANCES:</text>
<text x="271.4" y="227.6">FRACTIONAL</text>
<text x="286.1" y="227.6">.100</text>
<text x="307.2" y="225">DRAWN</text>
<text x="271.4" y="230.3">ANGULAR:</text>
<text x="271.4" y="233">BEND</text>
<text x="283.9" y="230.3">1</text>
<text x="307.2" y="229.8">CHECKED</text>
<text x="271.4" y="238.3">TWO PLACE DECIMAL</text>
<text x="271.4" y="235.6">ONE PLACE DECIMAL</text>
<text x="297.5" y="235.6">.050</text>
<text x="297.8" y="238.3">.010</text>
<text x="307.2" y="234.5">ENG APPR.</text>
<text x="307.3" y="239.2">MFG APPR.</text>
<text x="271.4" y="240.9">THREE PLACE DECIMAL</text>
<text x="297.7" y="240.9">.005</text>
<text x="307.3" y="244">Q.A.</text>
<text x="307.3" y="248.2">COMMENTS:</text>
</g>
<g font-size="2.1">
<text x="338" y="224.9">10/3/2022</text>
<text x="227.9" y="259.2">NEXT ASSY</text>
<text x="253.2" y="259.2">USED ON</text>
<text x="239.3" y="265">APPLICATION</text>
<text x="275.5" y="265.1">DO NOT SCALE DRAWING</text>
</g>
<g font-size="2">
<text x="271.6" y="244.1">INTERPRET GEOMETRIC</text>
<text x="181.1" y="249.3">THE INFORMATION CONTAINED IN THIS</text>
<text x="181.1" y="251.8">DRAWING IS THE SOLE PROPERTY OF</text>
<text x="183.9" y="246.5">PROPRIETARY AND CONFIDENTIAL</text>
<text x="271.4" y="250.1">MATERIAL</text>
<text x="271.6" y="246.6">TOLERANCING PER: ANSI Y14.5</text>
<text x="181.1" y="254.3">SANDRA PETTERSON.</text>
<text x="181.1" y="256.8">ANY REPRODUCTION IN PART</text>
<text x="271.5" y="257">FINISH</text>
<text x="181.1" y="259.4">OR AS A WHOLE WITHOUT THE WRITTEN</text>
<text x="181.1" y="261.9">PERMISSION OF CHAFFEY COLLEGE</text>
<text x="181.1" y="264.4">IS PROHIBITED.</text>
</g>
</svg>
